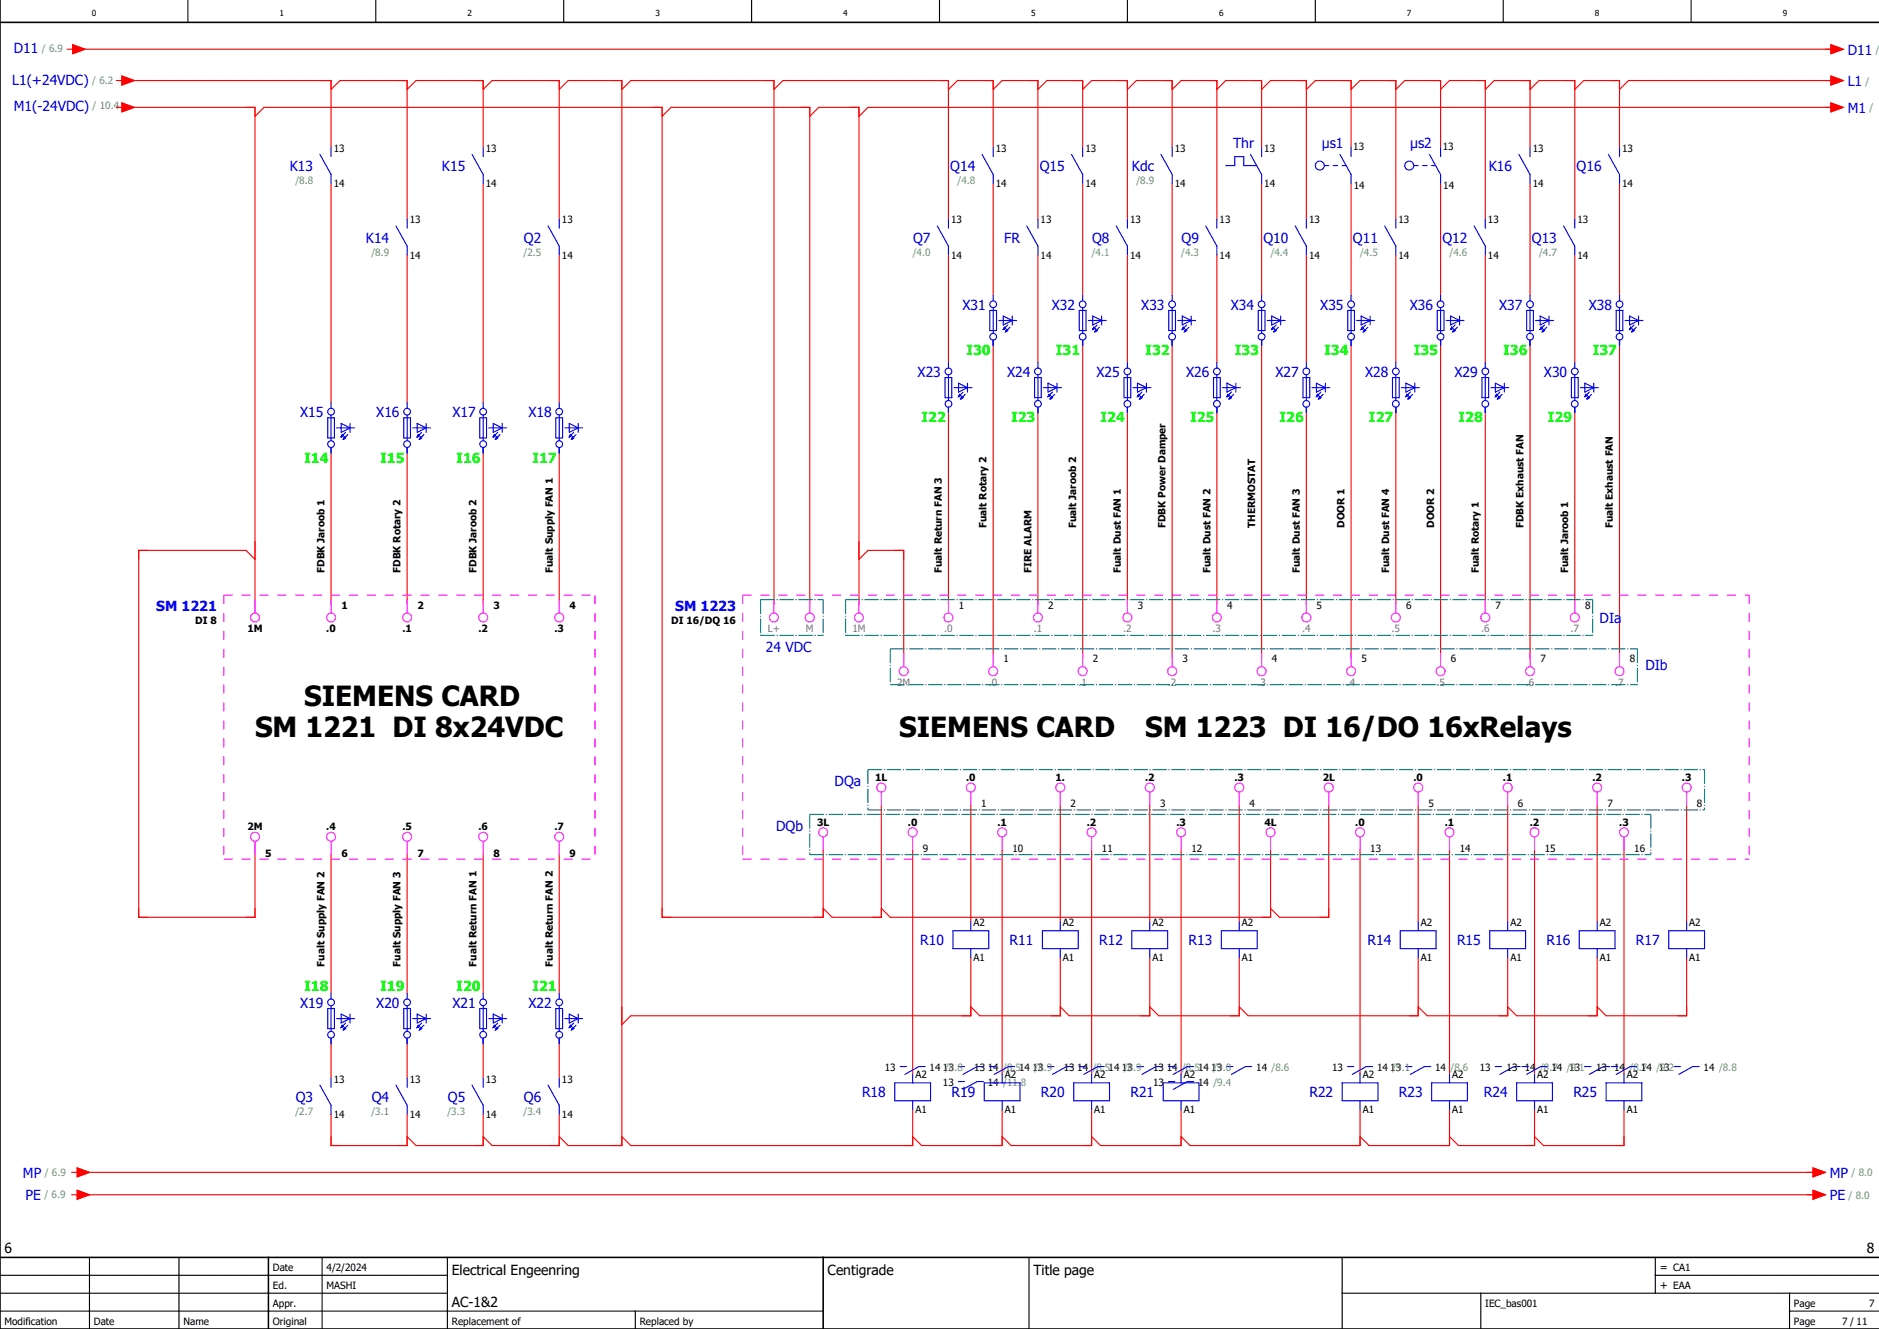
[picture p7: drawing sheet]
<svg xmlns="http://www.w3.org/2000/svg" width="420mm" height="297mm" viewBox="0 0 420 297" stroke-linecap="round" stroke-linejoin="round" font-family="sans-serif">
<g fill="none" stroke="#000" stroke-width=".25">
<path d="M42 0v5M84 0v5M126 0v5M168 0v5M210 0v5M252 0v5M294 0v5M336 0v5M378 0v5M0 293h184M0 289h100M0 285h100"/>
<path d="M20 281v16M40 281v16M72 281v16M100 281v16M142 293v4M230 281v16M300 289h120M300 281v16M331 289v8M370 285h50M370 281v8M400 293h20"/>
<path d="M400 289v8"/>
</g>
<path d="M0 5h420M0 0v297h420M0 281h420M60 281v16M184 281v16" fill="none" stroke="#000" stroke-width=".35"/>
<g fill="none" stroke="#f00" stroke-width=".25">
<path d="M15 11h1.3M16.3 10l2.7 1-2.7 1zM17 11h393M26 18h1.3M27.3 17l2.7 1-2.7 1zM28 18h46v15M409.3 10l2.7 1-2.7 1zM409.3 17l2.7 1-2.7 1zM410 18h-46l-2 2M26 24h1.3M27.3 23l2.7 1-2.7 1zM28 24h29v111"/>
<path d="M57 26l2-2h89v181h36v-15M74 20l2-2h15v31M91 20l2-2h15v15M108 20l2-2h15v31M125 20l2-2h12v238h-12l-2-2M139 20l2-2h32v117M148 26l2-2h31v111M173 20l2-2h37v31M181 26l2-2h9v111M212 20l2-2h8v15M222 20l2-2h8v31M232 20l2-2h8v15"/>
<path d="M242 20l2-2h8v31M252 20l2-2h8v15M262 20l2-2h8v31M272 20l2-2h8v15M282 20l2-2h8v31M292 20l2-2h8v15M302 20l2-2h8v31M312 20l2-2h8v15M322 20l2-2h8v31M332 20l2-2h8v15M342 20l2-2h8v31M352 20l2-2h8v15"/>
<path d="M409.3 23l2.7 1-2.7 1zM410 24h-216l-2 2M74 41v49M91 57v33M108 41v49M125 57v33M212 57v24M222 41v25M232 57v24M242 41v25M252 57v24M262 41v25"/>
<path d="M272 57v24M282 41v25M292 57v24M302 41v25M312 57v24M322 41v25M332 57v24M342 41v25M352 57v24M362 41v25M222 76v71M242 76v71"/>
<path d="M262 76v71M282 76v71M302 76v71M322 76v71M342 76v71M362 76v71M212 91v44M232 91v44M252 91v44M272 91v44M292 91v44M312 91v44"/>
<path d="M332 91v44M352 91v44M74 100v35M91 100v35M108 100v35M125 100v35M57 125l-2-2h-24v82h26v-14M192 125l2-2h8v24M197 180v25h-11l-2-2M217 180v26M237 180v26M257 180v26"/>
<path d="M277 180v26M297 180v25h-11l-2-2M317 180v26M337 180v26M357 180v26M377 180v26M74 191v31M91 191v31M108 191v31M125 191v31M204 190v50M224 190v50"/>
<path d="M244 190v50M264 190v50M284 190v15h-85l-2-2M304 190v50M324 190v50M343 190v50M363 190v50M217 214v13h-76l-2 2M237 214v13h-18l-2-2M257 214v13h-18l-2-2M277 214v13h-18l-2-2M317 214v13h-38l-2-2"/>
<path d="M337 214v13h-18l-2-2M357 214v13h-18l-2-2M377 214v13h-18l-2-2M74 232v9M91 232v9M108 232v9M125 232v9M74 249v7h17v-7M108 249v7h-15l-2-2M125 249v7h-15l-2-2M204 248v8h-63l-2-2M224 248v8h-18l-2-2"/>
<path d="M244 248v8h-18l-2-2M264 248v8h-18l-2-2M304 248v8h-38l-2-2M324 248v8h-18l-2-2M343 248v8h-17l-2-2M363 248v8h-18l-2-2M16 262h1.2M16 267h1.2M17.2 261l2.8 1-2.8 1zM17.2 266l2.8 1-2.8 1zM18 262h388M18 267h388"/>
<path d="M405.2 266l2.8 1-2.8 1zM405.2 261l2.8 1-2.8 1z"/>
</g>
<path d="M50 133h83M50 133v59M133 133v59M166 133h225M166 133v59M391 133v59M50 192h83M166 192h225" fill="none" stroke="#f0f" stroke-width=".25" stroke-dasharray="2 2" stroke-linecap="butt"/>
<g fill="none" stroke="#f0f" stroke-width=".25">
<path d="M57 134v3M74 134v3M91 134v3M108 134v3M125 134v3M173 134v3M181 134v3M192 134v3M212 134v3M232 134v3M252 134v3M272 134v3"/>
<path d="M292 134v3M312 134v3M332 134v3M352 134v3M202 146v3M222 146v3M242 146v3M262 146v3M282 146v3M302 146v3M322 146v3M342 146v3"/>
<path d="M362 146v3M197 177v3M217 177v3M237 177v3M257 177v3M277 177v3M297 177v3M317 177v3M337 177v3M357 177v3M377 177v3M57 188v3"/>
<path d="M74 188v3M91 188v3M108 188v3M125 188v3M184 187v3M204 187v3M224 187v3M244 187v3M264 187v3M284 187v3M304 187v3M324 187v3"/>
<path d="M343 187v3M363 187v3"/>
<circle cx="57" cy="138" r="1"/>
<circle cx="74" cy="138" r="1"/>
<circle cx="91" cy="138" r="1"/>
<circle cx="108" cy="138" r="1"/>
<circle cx="125" cy="138" r="1"/>
<circle cx="173" cy="138" r="1"/>
<circle cx="181" cy="138" r="1"/>
<circle cx="192" cy="138" r="1"/>
<circle cx="212" cy="138" r="1"/>
<circle cx="232" cy="138" r="1"/>
<circle cx="252" cy="138" r="1"/>
<circle cx="272" cy="138" r="1"/>
<circle cx="292" cy="138" r="1"/>
<circle cx="312" cy="138" r="1"/>
<circle cx="332" cy="138" r="1"/>
<circle cx="352" cy="138" r="1"/>
<circle cx="202" cy="150" r="1"/>
<circle cx="222" cy="150" r="1"/>
<circle cx="242" cy="150" r="1"/>
<circle cx="262" cy="150" r="1"/>
<circle cx="282" cy="150" r="1"/>
<circle cx="302" cy="150" r="1"/>
<circle cx="322" cy="150" r="1"/>
<circle cx="342" cy="150" r="1"/>
<circle cx="362" cy="150" r="1"/>
<circle cx="197" cy="176" r="1"/>
<circle cx="217" cy="176" r="1"/>
<circle cx="237" cy="176" r="1"/>
<circle cx="257" cy="176" r="1"/>
<circle cx="277" cy="176" r="1"/>
<circle cx="297" cy="176" r="1"/>
<circle cx="317" cy="176" r="1"/>
<circle cx="337" cy="176" r="1"/>
<circle cx="357" cy="176" r="1"/>
<circle cx="377" cy="176" r="1"/>
<circle cx="57" cy="187" r="1"/>
<circle cx="74" cy="187" r="1"/>
<circle cx="91" cy="187" r="1"/>
<circle cx="108" cy="187" r="1"/>
<circle cx="125" cy="187" r="1"/>
<circle cx="184" cy="186" r="1"/>
<circle cx="204" cy="186" r="1"/>
<circle cx="224" cy="186" r="1"/>
<circle cx="244" cy="186" r="1"/>
<circle cx="264" cy="186" r="1"/>
<circle cx="284" cy="186" r="1"/>
<circle cx="304" cy="186" r="1"/>
<circle cx="324" cy="186" r="1"/>
<circle cx="343" cy="186" r="1"/>
<circle cx="363" cy="186" r="1"/>
</g>
<g fill="none" stroke="#007f7f" stroke-width=".25" stroke-dasharray="3.2 .4 .3 .4" stroke-linecap="butt">
<path d="M170 134h14M170 134v8M184 134v8M189 134h167M189 134v8M356 134v8M170 142h14M189 142h167M199 153h167M199 145h167M199 145v8M366 145v8"/>
<path d="M194 172h187M194 172v9M381 172v9M181 191h188M181 182h188M181 182v9M194 181h187M369 182v9"/>
</g>
<g fill="none" stroke="#00f" stroke-width=".25">
<path d="M71.5 34.5l2.5 4.5v2M74 33v2M105.5 34.5l2.5 4.5v2M108 33v2M219.5 34.5l2.5 4.5v2M222 33v2M239.5 34.5l2.5 4.5v2M242 33v2M259.5 34.5l2.5 4.5v2M262 33v2M274 37h2v-2h2v2h2.9M279.5 34.5l2.5 4.5v2"/>
<path d="M282 33v2M296 37h1M298 37h1M299.5 34.5l2.5 4.5v2M300 37h.8M302 33v2M316 37h1M318 37h1M319.5 34.5l2.5 4.5v2M320 37h.8M322 33v2M339.5 34.5l2.5 4.5v2"/>
<path d="M342 33v2M359.5 34.5l2.5 4.5v2M362 33v2M88.5 50.5l2.5 4.5v2M91 49v2M122.5 50.5l2.5 4.5v2M125 49v2M209.5 50.5l2.5 4.5v2M212 49v2M229.5 50.5l2.5 4.5v2M232 49v2M249.5 50.5l2.5 4.5v2"/>
<path d="M252 49v2M269.5 50.5l2.5 4.5v2M272 49v2M289.5 50.5l2.5 4.5v2M292 49v2M309.5 50.5l2.5 4.5v2M312 49v2M329.5 50.5l2.5 4.5v2M332 49v2M349.5 50.5l2.5 4.5v2M352 49v2M221.2 69.4h1.5v4.5h-1.5z"/>
<path d="M222 66v1.3M222 68.8v5.7M222 76v1.3M223.3 71.6h3.9M224.2 73.6h.1M224.2 70.6l2.1 1-2.1 1zM224.5 73.1l.3 .3-.6 .2zM224.8 74.1h.1M225 73.6l.3 .3-.5 .2zM225.3 72.6l-1.1 1M225.7 73.1l-.9 1M226.3 70.6v2"/>
<path d="M241.2 69.4h1.5v4.5h-1.5zM242 66v1.3M242 68.8v5.7M242 76v1.3M243.3 71.6h3.9M244.2 73.6h.1M244.2 70.6l2 1-2 1zM244.5 73.1l.3 .3-.6 .2zM244.8 74.1h.1M245 73.6l.3 .3-.5 .2zM245.3 72.6l-1.1 1M245.7 73.1l-.9 1"/>
<path d="M246.2 70.6v2M261.2 69.4h1.5v4.5h-1.5zM262 66v1.3M262 68.8v5.7M262 76v1.3M263.3 71.6h3.9M264.2 73.6h.1M264.2 70.6l2 1-2 1zM264.5 73.1l.2 .3-.5 .2zM264.7 74.1h.1M265 73.6l.3 .3-.6 .2zM265.3 72.6l-1.1 1"/>
<path d="M265.7 73.1l-1 1M266.2 70.6v2M281.2 69.4h1.5v4.5h-1.5zM282 66v1.3M282 68.8v5.7M282 76v1.3M283.2 71.6h4.1M284.2 73.6h.1M284.2 70.6l2 1-2 1zM284.5 73.1l.2 .3-.5 .2zM284.7 74.1h.1M285 73.6l.3 .3-.6 .2z"/>
<path d="M285.3 72.6l-1.1 1M285.8 73.1l-1.1 1M286.2 70.6v2M301.3 69.4h1.5v4.5h-1.5zM302 66v1.3M302 68.8v5.7M302 76v1.3M303.2 71.6h4.1M304.3 73.6h.1M304.3 70.6l1.9 1-1.9 1zM304.5 73.1l.2 .3-.4 .2zM304.7 74.1h.1"/>
<path d="M305 73.6l.3 .3-.6 .2zM305.3 72.6l-1 1M305.8 73.1l-1.1 1M306.2 70.6v2M321.3 69.4h1.5v4.5h-1.5zM322 66v1.3M322 68.8v5.7M322 76v1.3M323.2 71.6h4.1M324.3 73.6h.1M324.3 70.6l1.9 1-1.9 1zM324.5 73.1l.2 .3-.4 .2z"/>
<path d="M324.7 74.1h.1M325 73.6l.3 .3-.6 .2zM325.3 72.6l-1 1M325.8 73.1l-1.1 1M326.2 70.6v2M341.3 69.4h1.5v4.5h-1.5zM342 66v1.3M342 68.8v5.7M342 76v1.3M343.2 71.6h4.1M344.3 73.6h.1M344.3 70.6l1.9 1-1.9 1z"/>
<path d="M344.5 73.1l.2 .3-.4 .2zM344.7 74.1h.1M345 73.6l.2 .3-.5 .2zM345.2 72.6l-.9 1M345.8 73.1l-1.1 1M346.2 70.6v2M361.3 69.4h1.5v4.5h-1.5zM362 66v1.3M362 68.8v5.7M362 76v1.3M363.3 71.6h3.9M364.3 73.6h.1"/>
<path d="M364.3 70.6l2 1-2 1zM364.5 73.1l.3 .3-.5 .2zM364.8 74.1h.1M365 73.6l.2 .3-.4 .2zM365.2 72.6l-.9 1M365.7 73.1l-.9 1M366.3 70.6v2M73.3 93.4h1.5v4.5h-1.5zM74 90v1.3M74 92.8v5.7M75.2 95.6h4.1M76.3 97.6h.1"/>
<path d="M76.3 94.6l1.9 1-1.9 1zM76.5 97.1l.2 .3-.4 .2zM76.7 98.1h.1M77 97.6l.2 .3-.5 .2zM77.2 96.6l-.9 1M77.8 97.1l-1.1 1M78.2 94.6v2M90.3 93.4h1.5v4.5h-1.5zM91 90v1.3M91 92.8v5.7M92.2 95.6h4.1M93.3 97.6h.1"/>
<path d="M93.3 94.6l1.9 1-1.9 1zM93.5 97.1l.2 .3-.4 .2zM93.7 98.1h.1M94 97.6l.2 .3-.5 .2zM94.2 96.6l-.9 1M94.8 97.1l-1.1 1M95.2 94.6v2M107.3 93.4h1.5v4.5h-1.5zM108 90v1.3M108 92.8v5.7M109.2 95.6h4.1M110.3 97.6h.1"/>
<path d="M110.3 94.6l2 1-2 1zM110.5 97.1l.3 .3-.5 .2zM110.8 98.1h.1M111 97.6l.2 .3-.4 .2zM111.2 96.6l-.9 1M111.8 97.1l-1 1M112.3 94.6v2M124.3 93.4h1.5v4.5h-1.5zM125 90v1.3M125 92.8v5.7M126.2 95.6h4.1M127.3 97.6h.1"/>
<path d="M127.3 94.6l2 1-2 1zM127.5 97.1l.3 .3-.5 .2zM127.8 98.1h.1M128 97.6l.2 .3-.4 .2zM128.2 96.6l-.9 1M128.8 97.1l-1 1M129.3 94.6v2M211.3 84.4h1.5v4.5h-1.5zM212 81v1.3M212 83.8v5.7M212 91v1.2M213.2 86.6h4.1"/>
<path d="M214.3 88.6h.1M214.3 85.6l1.9 1-1.9 1zM214.5 88.1l.2 .3-.4 .2zM214.7 89.1h.1M215 88.6l.2 .3-.5 .2zM215.2 87.6l-.9 1M215.8 88.1l-1.1 1M216.2 85.6v2M231.3 84.4h1.5v4.5h-1.5zM232 81v1.3M232 83.8v5.7M232 91v1.2"/>
<path d="M233.2 86.6h4.1M234.3 88.6h.1M234.3 85.6l1.9 1-1.9 1zM234.5 88.1l.2 .3-.4 .2zM234.7 89.1h.1M235 88.6l.2 .3-.5 .2zM235.2 87.6l-.9 1M235.8 88.1l-1.1 1M236.2 85.6v2M251.3 84.4h1.5v4.5h-1.5zM252 81v1.3M252 83.8v5.7"/>
<path d="M252 91v1.2M253.3 86.6h4M254.3 88.6h.1M254.3 85.6l2 1-2 1zM254.5 88.1l.2 .3-.4 .2zM254.7 89.1h.1M255 88.6l.2 .3-.5 .2zM255.2 87.6l-.9 1M255.8 88.1l-1.1 1M256.3 85.6v2M271.3 84.4h1.5v4.5h-1.5zM272 81v1.3"/>
<path d="M272 83.8v5.7M272 91v1.2M273.3 86.6h4M274.3 88.6h.1M274.3 85.6l2 1-2 1zM274.5 88.1l.3 .3-.5 .2zM274.8 89.1h.1M275 88.6l.2 .3-.4 .2zM275.2 87.6l-.9 1M275.8 88.1l-1 1M276.3 85.6v2M291.3 84.4h1.5v4.5h-1.5z"/>
<path d="M292 81v1.3M292 83.8v5.7M292 91v1.2M293.3 86.6h3.9M294.2 88.6h.1M294.2 85.6l2.1 1-2.1 1zM294.5 88.1l.3 .3-.6 .2zM294.8 89.1h.1M295 88.6l.2 .3-.4 .2zM295.2 87.6l-1 1M295.7 88.1l-.9 1M296.3 85.6v2"/>
<path d="M311.3 84.4h1.4v4.5h-1.4zM312 81v1.3M312 83.8v5.7M312 91v1.2M313.3 86.6h3.9M314.2 88.6h.1M314.2 85.6l2.1 1-2.1 1zM314.5 88.1l.3 .3-.6 .2zM314.8 89.1h.1M315 88.6l.2 .3-.4 .2zM315.2 87.6l-1 1M315.7 88.1l-.9 1"/>
<path d="M316.3 85.6v2M331.2 84.4h1.5v4.5h-1.5zM332 81v1.3M332 83.8v5.7M332 91v1.2M333.3 86.6h3.9M334.2 88.6h.1M334.2 85.6l2.1 1-2.1 1zM334.5 88.1l.3 .3-.6 .2zM334.8 89.1h.1M335 88.6l.3 .3-.5 .2zM335.3 87.6l-1.1 1"/>
<path d="M335.7 88.1l-.9 1M336.3 85.6v2M351.2 84.4h1.5v4.5h-1.5zM352 81v1.3M352 83.8v5.7M352 91v1.2M353.3 86.6h4M354.2 88.6h.1M354.2 85.6l2 1-2 1zM354.5 88.1l.2 .3-.5 .2zM354.7 89.1h.1M355 88.6l.3 .3-.6 .2z"/>
<path d="M355.3 87.6l-1.1 1M355.8 88.1l-1.1 1M356.2 85.6v2M74 100v1.3M91 100v1.3M108 100v1.3M125 100v1.3M213 208h8v4h-8zM217 206v2M217 212v2M233 208h8v4h-8zM237 206v2"/>
<path d="M237 212v2M253 208h8v4h-8zM257 206v2M257 212v2M273 208h8v4h-8zM277 206v2M277 212v2M313 208h8v4h-8zM317 206v2M317 212v2M333 208h8v4h-8zM337 206v2"/>
<path d="M337 212v2M353 208h8v4h-8zM357 206v2M357 212v2M373 208h8v4h-8zM377 206v2M377 212v2M73.3 225.4h1.5v4.5h-1.5zM74 222v1.3M74 224.8v5.7M74 232v1.2M75.2 227.6h4.1"/>
<path d="M76.3 229.6h.1M76.3 226.6l1.9 1-1.9 1zM76.5 229.1l.2 .3-.4 .2zM76.7 230.1h.1M77 229.6l.2 .3-.5 .2zM77.2 228.6l-.9 1M77.8 229.1l-1.1 1M78.2 226.6v2M90.3 225.4h1.5v4.5h-1.5zM91 222v1.3M91 224.8v5.7M91 232v1.2"/>
<path d="M92.2 227.6h4.1M93.3 229.6h.1M93.3 226.6l1.9 1-1.9 1zM93.5 229.1l.2 .3-.4 .2zM93.7 230.1h.1M94 229.6l.2 .3-.5 .2zM94.2 228.6l-.9 1M94.8 229.1l-1.1 1M95.2 226.6v2M107.3 225.4h1.5v4.5h-1.5zM108 222v1.3M108 224.8v5.7"/>
<path d="M108 232v1.2M109.2 227.6h4.1M110.3 229.6h.1M110.3 226.6l2 1-2 1zM110.5 229.1l.3 .3-.5 .2zM110.8 230.1h.1M111 229.6l.2 .3-.4 .2zM111.2 228.6l-.9 1M111.8 229.1l-1 1M112.3 226.6v2M124.3 225.4h1.5v4.5h-1.5zM125 222v1.3"/>
<path d="M125 224.8v5.7M125 232v1.2M126.2 227.6h4.1M127.3 229.6h.1M127.3 226.6l2 1-2 1zM127.5 229.1l.3 .3-.5 .2zM127.8 230.1h.1M128 229.6l.2 .3-.4 .2zM128.2 228.6l-.9 1M128.8 229.1l-1 1M129.3 226.6v2M201.2 238.4h1.4"/>
<path d="M206.8 238.3h-1.4l-3.1 1.8M214.2 238.4h1.4M219.8 238.3h-1.4l-3.1 1.8M221.2 238.4h1.4M226.8 238.3h-1.4l-3.1 1.8M234.2 238.4h1.4M239.8 238.3h-1.4l-3.1 1.8M241.2 238.4h1.4M246.8 238.3h-1.4l-3.1 1.8M254.2 238.4h1.4M259.8 238.3h-1.4l-3.1 1.8M261.2 238.4h1.4"/>
<path d="M266.8 238.3h-1.4l-3.1 1.8M274.2 238.4h1.4M279.8 238.3h-1.4l-3.1 1.8M301.2 238.4h1.4M306.8 238.3h-1.4l-3.1 1.8M314.2 238.4h1.4M319.8 238.3h-1.4l-3.1 1.8M334.2 238.4h1.4M339.8 238.3h-1.4l-3.1 1.8M340.2 238.4h1.4M345.8 238.3h-1.4l-3.1 1.8M354.2 238.4h1.4"/>
<path d="M359.8 238.3h-1.4l-3.1 1.8M360.2 238.4h1.4M365.8 238.3h-1.4l-3.1 1.8M374.2 238.4h1.4M379.8 238.3h-1.4l-3.2 1.8M71.5 242.5l2.5 4.5v2M74 241v2M88.5 242.5l2.5 4.5v2M91 241v2M105.5 242.5l2.5 4.5v2M108 241v2M122.5 242.5l2.5 4.5v2"/>
<path d="M125 241v2M200 242h8v4h-8zM204 240v2M204 246v2M214.2 241.7h1.4M219.8 241.7h-1.4l-3.1 1.8M220 242h8v4h-8zM224 240v2M224 246v2M240 242h8v4h-8zM244 240v2M244 246v2"/>
<path d="M260 242h8v4h-8zM261.2 241.7h1.4M264 240v2M264 246v2M266.8 241.7h-1.4l-3.1 1.8M300 242h8v4h-8zM304 240v2M304 246v2M320 242h8v4h-8zM324 240v2M324 246v2M339 242h8v4h-8z"/>
<path d="M343 240v2M343 246v2M359 242h8v4h-8zM363 240v2M363 246v2"/>
<circle cx="295" cy="37" r="1"/>
<circle cx="315" cy="37" r="1"/>
<circle cx="222" cy="75.2" r=".75"/>
<circle cx="222" cy="68" r=".75"/>
<circle cx="242" cy="75.2" r=".75"/>
<circle cx="242" cy="68" r=".75"/>
<circle cx="262" cy="75.2" r=".75"/>
<circle cx="262" cy="68" r=".75"/>
<circle cx="282" cy="75.2" r=".75"/>
<circle cx="282" cy="68" r=".75"/>
<circle cx="302" cy="75.2" r=".75"/>
<circle cx="302" cy="68" r=".75"/>
<circle cx="322" cy="75.2" r=".75"/>
<circle cx="322" cy="68" r=".75"/>
<circle cx="342" cy="75.2" r=".75"/>
<circle cx="342" cy="68" r=".75"/>
<circle cx="362" cy="75.2" r=".75"/>
<circle cx="362" cy="68" r=".75"/>
<circle cx="74" cy="92" r=".75"/>
<circle cx="74" cy="99.3" r=".75"/>
<circle cx="91" cy="92" r=".75"/>
<circle cx="91" cy="99.3" r=".75"/>
<circle cx="108" cy="92" r=".75"/>
<circle cx="108" cy="99.3" r=".75"/>
<circle cx="125" cy="92" r=".75"/>
<circle cx="125" cy="99.3" r=".75"/>
<circle cx="212" cy="90.2" r=".75"/>
<circle cx="212" cy="83" r=".75"/>
<circle cx="232" cy="90.2" r=".75"/>
<circle cx="232" cy="83" r=".75"/>
<circle cx="252" cy="90.2" r=".75"/>
<circle cx="252" cy="83" r=".75"/>
<circle cx="272" cy="90.2" r=".75"/>
<circle cx="272" cy="83" r=".75"/>
<circle cx="292" cy="90.2" r=".75"/>
<circle cx="292" cy="83" r=".75"/>
<circle cx="312" cy="90.2" r=".75"/>
<circle cx="312" cy="83" r=".75"/>
<circle cx="332" cy="90.2" r=".75"/>
<circle cx="332" cy="83" r=".75"/>
<circle cx="352" cy="90.2" r=".75"/>
<circle cx="352" cy="83" r=".75"/>
<circle cx="74" cy="231.2" r=".75"/>
<circle cx="74" cy="224" r=".75"/>
<circle cx="91" cy="231.2" r=".75"/>
<circle cx="91" cy="224" r=".75"/>
<circle cx="108" cy="231.2" r=".75"/>
<circle cx="108" cy="224" r=".75"/>
<circle cx="125" cy="231.2" r=".75"/>
<circle cx="125" cy="224" r=".75"/>
</g>
<g fill="#00f" stroke="#00f" stroke-width=".22">
<path d="M76.5 97.1l.2 .3-.4 .2z"/>
<path d="M77 97.6l.2 .3-.5 .2z"/>
<path d="M93.5 97.1l.2 .3-.4 .2z"/>
<path d="M94 97.6l.2 .3-.5 .2z"/>
<path d="M110.5 97.1l.3 .3-.5 .2z"/>
<path d="M111 97.6l.2 .3-.4 .2z"/>
<path d="M127.5 97.1l.3 .3-.5 .2z"/>
<path d="M128 97.6l.2 .3-.4 .2z"/>
<path d="M76.5 229.1l.2 .3-.4 .2z"/>
<path d="M77 229.6l.2 .3-.5 .2z"/>
<path d="M93.5 229.1l.2 .3-.4 .2z"/>
<path d="M94 229.6l.2 .3-.5 .2z"/>
<path d="M110.5 229.1l.3 .3-.5 .2z"/>
<path d="M111 229.6l.2 .3-.4 .2z"/>
<path d="M127.5 229.1l.3 .3-.5 .2z"/>
<path d="M128 229.6l.2 .3-.4 .2z"/>
<path d="M214.5 88.1l.2 .3-.4 .2z"/>
<path d="M215 88.6l.2 .3-.5 .2z"/>
<path d="M234.5 88.1l.2 .3-.4 .2z"/>
<path d="M235 88.6l.2 .3-.5 .2z"/>
<path d="M254.5 88.1l.2 .3-.4 .2z"/>
<path d="M255 88.6l.2 .3-.5 .2z"/>
<path d="M274.5 88.1l.3 .3-.5 .2z"/>
<path d="M275 88.6l.2 .3-.4 .2z"/>
<path d="M294.5 88.1l.3 .3-.6 .2z"/>
<path d="M295 88.6l.2 .3-.4 .2z"/>
<path d="M314.5 88.1l.3 .3-.6 .2z"/>
<path d="M315 88.6l.2 .3-.4 .2z"/>
<path d="M334.5 88.1l.3 .3-.6 .2z"/>
<path d="M335 88.6l.3 .3-.5 .2z"/>
<path d="M354.5 88.1l.2 .3-.5 .2z"/>
<path d="M355 88.6l.3 .3-.6 .2z"/>
<path d="M224.5 73.1l.3 .3-.6 .2z"/>
<path d="M225 73.6l.3 .3-.5 .2z"/>
<path d="M244.5 73.1l.3 .3-.6 .2z"/>
<path d="M245 73.6l.3 .3-.5 .2z"/>
<path d="M264.5 73.1l.2 .3-.5 .2z"/>
<path d="M265 73.6l.3 .3-.6 .2z"/>
<path d="M284.5 73.1l.2 .3-.5 .2z"/>
<path d="M285 73.6l.3 .3-.6 .2z"/>
<path d="M304.5 73.1l.2 .3-.4 .2z"/>
<path d="M305 73.6l.3 .3-.6 .2z"/>
<path d="M324.5 73.1l.2 .3-.4 .2z"/>
<path d="M325 73.6l.3 .3-.6 .2z"/>
<path d="M344.5 73.1l.2 .3-.4 .2z"/>
<path d="M345 73.6l.2 .3-.5 .2z"/>
<path d="M364.5 73.1l.3 .3-.5 .2z"/>
<path d="M365 73.6l.2 .3-.4 .2z"/>
</g>
<g fill="#f00" stroke="#f00" stroke-width=".22">
<path d="M16.3 10l2.7 1-2.7 1z"/>
<path d="M409.3 10l2.7 1-2.7 1z"/>
<path d="M27.3 17l2.7 1-2.7 1z"/>
<path d="M27.3 23l2.7 1-2.7 1z"/>
<path d="M409.3 17l2.7 1-2.7 1z"/>
<path d="M409.3 23l2.7 1-2.7 1z"/>
<path d="M17.2 261l2.8 1-2.8 1z"/>
<path d="M17.2 266l2.8 1-2.8 1z"/>
<path d="M405.2 266l2.8 1-2.8 1z"/>
<path d="M405.2 261l2.8 1-2.8 1z"/>
</g>
<g font-size="6.2">
<text x="68" y="157.7">SIEMENS CARD</text>
<text x="57" y="164.7">SM 1221 DI 8x24VDC</text>
<text x="201" y="164.7">SIEMENS CARD</text>
<text x="256" y="164.7">SM 1223 DI 16/DO 16xRelays</text>
</g>
<g font-size="3.1" fill="#00f">
<text x="3.1" y="11.9">D11</text>
<text x="413" y="12.2">D11</text>
<text x="2.7" y="19">L1(+24VDC)</text>
<text x="413" y="19.2">L1</text>
<text x="3.1" y="24.7">M1(-24VDC)</text>
<text x="413" y="25.2">M1</text>
<text x="275.6" y="33">Thr</text>
<text x="295.5" y="33">µs1</text>
<text x="315.2" y="33.1">µs2</text>
<text x="64.8" y="38.2">K13</text>
<text x="98.8" y="38.2">K15</text>
<text x="212.4" y="38.2">Q14</text>
<text x="232.4" y="38.2">Q15</text>
<text x="253" y="38.2">Kdc</text>
<text x="332.8" y="38.2">K16</text>
<text x="352.4" y="38.2">Q16</text>
<text x="81.8" y="54.2">K14</text>
<text x="117.1" y="54.2">Q2</text>
<text x="204.1" y="54.2">Q7</text>
<text x="224.5" y="54.2">FR</text>
<text x="244.1" y="54.2">Q8</text>
<text x="264.1" y="54.2">Q9</text>
<text x="282.4" y="54.2">Q10</text>
<text x="302.4" y="54.2">Q11</text>
<text x="322.4" y="54.2">Q12</text>
<text x="342.4" y="54.2">Q13</text>
<text x="215.1" y="69.2">X31</text>
<text x="235.1" y="69.2">X32</text>
<text x="255.1" y="69.2">X33</text>
<text x="275.1" y="69.2">X34</text>
<text x="295.1" y="69.2">X35</text>
<text x="315.1" y="69.2">X36</text>
<text x="335.1" y="69.2">X37</text>
<text x="355.1" y="69.2">X38</text>
<text x="205.1" y="84.2">X23</text>
<text x="225.1" y="84.2">X24</text>
<text x="245.1" y="84.2">X25</text>
<text x="265.1" y="84.2">X26</text>
<text x="285.1" y="84.2">X27</text>
<text x="305.1" y="84.2">X28</text>
<text x="325.1" y="84.2">X29</text>
<text x="345.1" y="84.2">X30</text>
<text x="67.1" y="93.2">X15</text>
<text x="84.1" y="93.2">X16</text>
<text x="101.1" y="93.2">X17</text>
<text x="118.1" y="93.2">X18</text>
<text x="34.9" y="136.6">SM 1221</text>
<text x="150.9" y="136.6">SM 1223</text>
<text x="357.5" y="139.3">DIa</text>
<text x="171.2" y="145.6">24 VDC</text>
<text x="367.8" y="149.7">DIb</text>
<text x="186.6" y="175.6">DQa</text>
<text x="173.5" y="185.6">DQb</text>
<text x="205.7" y="211.2">R10</text>
<text x="225.7" y="211.2">R11</text>
<text x="245.7" y="211.2">R12</text>
<text x="265.7" y="211.2">R13</text>
<text x="305.7" y="211.2">R14</text>
<text x="325.7" y="211.2">R15</text>
<text x="345.7" y="211.2">R16</text>
<text x="365.7" y="211.2">R17</text>
<text x="67.1" y="225.2">X19</text>
<text x="84.1" y="225.2">X20</text>
<text x="101.1" y="225.2">X21</text>
<text x="118.1" y="225.2">X22</text>
<text x="192.7" y="245.2">R18</text>
<text x="212.7" y="245.2">R19</text>
<text x="232.7" y="245.2">R20</text>
<text x="252.7" y="245.2">R21</text>
<text x="292.7" y="245.2">R22</text>
<text x="312.7" y="245.2">R23</text>
<text x="331.7" y="245.2">R24</text>
<text x="351.7" y="245.2">R25</text>
<text x="66.1" y="246.2">Q3</text>
<text x="83.1" y="246.2">Q4</text>
<text x="100.1" y="246.2">Q5</text>
<text x="117.1" y="246.2">Q6</text>
<text x="5.1" y="263.2">MP</text>
<text x="409" y="263.2">MP</text>
<text x="5.7" y="268.1">PE</text>
<text x="409" y="268.2">PE</text>
</g>
<g font-size="3.1" fill="#0f0">
<text x="216" y="79.4">I30</text>
<text x="236" y="79.4">I31</text>
<text x="256" y="79.4">I32</text>
<text x="276" y="79.4">I33</text>
<text x="296" y="79.4">I34</text>
<text x="316" y="79.4">I35</text>
<text x="336" y="79.4">I36</text>
<text x="356" y="79.4">I37</text>
<text x="206" y="94.4">I22</text>
<text x="226" y="94.4">I23</text>
<text x="246" y="94.4">I24</text>
<text x="266" y="94.4">I25</text>
<text x="286" y="94.4">I26</text>
<text x="306" y="94.4">I27</text>
<text x="326" y="94.4">I28</text>
<text x="346" y="94.4">I29</text>
<text x="68" y="103.4">I14</text>
<text x="85" y="103.4">I15</text>
<text x="102" y="103.4">I16</text>
<text x="119" y="103.4">I17</text>
<text x="68" y="221.4">I18</text>
<text x="85" y="221.4">I19</text>
<text x="102" y="221.4">I20</text>
<text x="119" y="221.4">I21</text>
</g>
<g font-size="3.1">
<text x="1" y="280">6</text>
<text x="417.3" y="280">8</text>
<text x="101" y="285">Electrical Engeenring</text>
<text x="185" y="285">Centigrade</text>
<text x="231" y="285">Title page</text>
<text x="101" y="292">AC-1&amp;2</text>
</g>
<g font-size="2.5">
<text x="371" y="284">= CA1</text>
<text x="371" y="288">+ EAA</text>
</g>
<g font-size="2.2" fill="#7ca552">
<text x="9.3" y="11.6">/ 6.9</text>
<text x="419.3" y="11.9">/</text>
<text x="20.6" y="18.7">/ 6.2</text>
<text x="417" y="18.9">/</text>
<text x="20.7" y="24.4">/ 10.4</text>
<text x="417.9" y="24.9">/</text>
<text x="66" y="41.1">/8.8</text>
<text x="214" y="41.1">/4.8</text>
<text x="254" y="41.1">/8.9</text>
<text x="83" y="57.1">/8.9</text>
<text x="117" y="57.1">/2.5</text>
<text x="204" y="57.1">/4.0</text>
<text x="244" y="57.1">/4.1</text>
<text x="264" y="57.1">/4.3</text>
<text x="284" y="57.1">/4.4</text>
<text x="304" y="57.1">/4.5</text>
<text x="324" y="57.1">/4.6</text>
<text x="344" y="57.1">/4.7</text>
<text x="224.2" y="239.2">/8.514 /8.9</text>
<text x="244.2" y="239.2">/8.514 /8.9</text>
<text x="264.2" y="239.2">/8.514 /9.0</text>
<text x="324.2" y="239.2">/8.6</text>
<text x="344.2" y="239.2">/8.7</text>
<text x="364.2" y="239.2">/8.7</text>
<text x="66" y="249.1">/2.7</text>
<text x="83" y="249.1">/3.1</text>
<text x="100" y="249.1">/3.3</text>
<text x="117" y="249.1">/3.4</text>
<text x="10" y="262.9">/ 6.9</text>
<text x="413.9" y="262.9">/ 8.0</text>
<text x="9.9" y="267.8">/ 6.9</text>
<text x="413.2" y="267.9">/ 8.0</text>
</g>
<g font-size="2.2">
<text x="74.6" y="33.9">13</text>
<text x="108.6" y="33.9">13</text>
<text x="222.6" y="33.9">13</text>
<text x="242.6" y="33.9">13</text>
<text x="262.6" y="33.9">13</text>
<text x="282.6" y="33.9">13</text>
<text x="302.5" y="33.5">13</text>
<text x="322.5" y="33.5">13</text>
<text x="342.6" y="33.9">13</text>
<text x="362.6" y="33.9">13</text>
<text x="74.6" y="41.8">14</text>
<text x="108.6" y="41.8">14</text>
<text x="222.6" y="41.8">14</text>
<text x="242.6" y="41.8">14</text>
<text x="262.6" y="41.8">14</text>
<text x="282.6" y="41.8">14</text>
<text x="342.6" y="41.8">14</text>
<text x="362.6" y="41.8">14</text>
<text x="302.6" y="42.2">14</text>
<text x="322.6" y="42.2">14</text>
<text x="91.6" y="49.9">13</text>
<text x="125.6" y="49.9">13</text>
<text x="212.6" y="49.9">13</text>
<text x="232.6" y="49.9">13</text>
<text x="252.6" y="49.9">13</text>
<text x="272.6" y="49.9">13</text>
<text x="292.6" y="49.9">13</text>
<text x="312.6" y="49.9">13</text>
<text x="332.6" y="49.9">13</text>
<text x="352.6" y="49.9">13</text>
<text x="91.6" y="57.8">14</text>
<text x="125.6" y="57.8">14</text>
<text x="212.6" y="57.8">14</text>
<text x="232.6" y="57.8">14</text>
<text x="252.6" y="57.8">14</text>
<text x="272.6" y="57.8">14</text>
<text x="292.6" y="57.8">14</text>
<text x="312.6" y="57.8">14</text>
<text x="332.6" y="57.8">14</text>
<text x="352.6" y="57.8">14</text>
<text x="220.5" y="118" transform="rotate(-90 220.5 118)">Fualt Rotary 2</text>
<text x="240.5" y="118" transform="rotate(-90 240.5 118)">Fualt Jaroob 2</text>
<text x="260.5" y="118" transform="rotate(-90 260.5 118)">FDBK Power Damper</text>
<text x="280.5" y="118" transform="rotate(-90 280.5 118)">THERMOSTAT</text>
<text x="300.5" y="118" transform="rotate(-90 300.5 118)">DOOR 1</text>
<text x="320.5" y="118" transform="rotate(-90 320.5 118)">DOOR 2</text>
<text x="340.5" y="118" transform="rotate(-90 340.5 118)">FDBK Exhaust FAN</text>
<text x="360.5" y="118" transform="rotate(-90 360.5 118)">Fualt Exhaust FAN</text>
<text x="72.5" y="128" transform="rotate(-90 72.5 128)">FDBK Jaroob 1</text>
<text x="89.5" y="128" transform="rotate(-90 89.5 128)">FDBK Rotary 2</text>
<text x="106.5" y="128" transform="rotate(-90 106.5 128)">FDBK Jaroob 2</text>
<text x="123.5" y="128" transform="rotate(-90 123.5 128)">Fualt Supply FAN 1</text>
<text x="210.5" y="128" transform="rotate(-90 210.5 128)">Fualt Return FAN 3</text>
<text x="230.5" y="128" transform="rotate(-90 230.5 128)">FIRE ALARM</text>
<text x="250.5" y="128" transform="rotate(-90 250.5 128)">Fualt Dust FAN 1</text>
<text x="270.5" y="128" transform="rotate(-90 270.5 128)">Fualt Dust FAN 2</text>
<text x="290.5" y="128" transform="rotate(-90 290.5 128)">Fualt Dust FAN 3</text>
<text x="310.5" y="128" transform="rotate(-90 310.5 128)">Fualt Dust FAN 4</text>
<text x="330.5" y="128" transform="rotate(-90 330.5 128)">Fualt Rotary 1</text>
<text x="350.5" y="128" transform="rotate(-90 350.5 128)">Fualt Jaroob 1</text>
<text x="76.3" y="136">1</text>
<text x="93.3" y="136">2</text>
<text x="110.3" y="136">3</text>
<text x="127.3" y="136">4</text>
<text x="214.3" y="136">1</text>
<text x="234.3" y="136">2</text>
<text x="254.3" y="136">3</text>
<text x="274.3" y="136">4</text>
<text x="294.3" y="136">5</text>
<text x="314.3" y="136">6</text>
<text x="334.3" y="136">7</text>
<text x="354.3" y="136">8</text>
<text x="43.6" y="139.5">DI 8</text>
<text x="55.3" y="141.2">1M</text>
<text x="72.9" y="141.2">.0</text>
<text x="89.9" y="141.2">.1</text>
<text x="106.9" y="141.2">.2</text>
<text x="123.9" y="141.2">.3</text>
<text x="150" y="139.5">DI 16/DQ 16</text>
<text x="224.3" y="148">1</text>
<text x="244.3" y="148">2</text>
<text x="264.3" y="148">3</text>
<text x="284.3" y="148">4</text>
<text x="304.3" y="148">5</text>
<text x="324.3" y="148">6</text>
<text x="344.3" y="148">7</text>
<text x="364.3" y="148">8</text>
<text x="195.6" y="174.5">1L</text>
<text x="215.9" y="174.5">.0</text>
<text x="235.9" y="174.5">1.</text>
<text x="255.9" y="174.5">.2</text>
<text x="275.9" y="174.5">.3</text>
<text x="295.6" y="174.5">2L</text>
<text x="315.9" y="174.5">.0</text>
<text x="335.9" y="174.5">.1</text>
<text x="355.9" y="174.5">.2</text>
<text x="375.9" y="174.5">.3</text>
<text x="55.3" y="185.5">2M</text>
<text x="72.9" y="185.5">.4</text>
<text x="89.9" y="185.5">.5</text>
<text x="106.9" y="185.5">.6</text>
<text x="123.9" y="185.5">.7</text>
<text x="182.6" y="184.5">3L</text>
<text x="202.9" y="184.5">.0</text>
<text x="219.3" y="180.4">1</text>
<text x="222.9" y="184.5">.1</text>
<text x="239.3" y="180.4">2</text>
<text x="242.9" y="184.5">.2</text>
<text x="259.3" y="180.4">3</text>
<text x="262.9" y="184.5">.3</text>
<text x="279.3" y="180.4">4</text>
<text x="282.6" y="184.5">4L</text>
<text x="302.9" y="184.5">.0</text>
<text x="319.3" y="180.4">5</text>
<text x="322.9" y="184.5">.1</text>
<text x="339.3" y="180.4">6</text>
<text x="341.9" y="184.5">.2</text>
<text x="359.3" y="180.4">7</text>
<text x="361.9" y="184.5">.3</text>
<text x="379.3" y="180.4">8</text>
<text x="59.3" y="191.4">5</text>
<text x="76.3" y="191.4">6</text>
<text x="93.3" y="191.4">7</text>
<text x="110.3" y="191.4">8</text>
<text x="127.3" y="191.4">9</text>
<text x="206.3" y="190.4">9</text>
<text x="226.3" y="190.4">10</text>
<text x="246.3" y="190.4">11</text>
<text x="266.3" y="190.4">12</text>
<text x="306.3" y="190.4">13</text>
<text x="326.3" y="190.4">14</text>
<text x="345.3" y="190.4">15</text>
<text x="365.3" y="190.4">16</text>
<text x="217.6" y="206.9">A2</text>
<text x="237.6" y="206.9">A2</text>
<text x="257.6" y="206.9">A2</text>
<text x="277.6" y="206.9">A2</text>
<text x="317.6" y="206.9">A2</text>
<text x="337.6" y="206.9">A2</text>
<text x="357.6" y="206.9">A2</text>
<text x="377.6" y="206.9">A2</text>
<text x="217.6" y="214.8">A1</text>
<text x="237.6" y="214.8">A1</text>
<text x="257.6" y="214.8">A1</text>
<text x="277.6" y="214.8">A1</text>
<text x="317.6" y="214.8">A1</text>
<text x="337.6" y="214.8">A1</text>
<text x="357.6" y="214.8">A1</text>
<text x="377.6" y="214.8">A1</text>
<text x="72.5" y="216" transform="rotate(-90 72.5 216)">Fualt Supply FAN 2</text>
<text x="89.5" y="216" transform="rotate(-90 89.5 216)">Fualt Supply FAN 3</text>
<text x="106.5" y="216" transform="rotate(-90 106.5 216)">Fualt Return FAN 1</text>
<text x="123.5" y="216" transform="rotate(-90 123.5 216)">Fualt Return FAN 2</text>
<text x="197.8" y="239.2">13</text>
<text x="207.8" y="239.2">14 /8.8</text>
<text x="210.8" y="239.2">13</text>
<text x="217.8" y="239.2">13</text>
<text x="220.8" y="239.2">14</text>
<text x="230.8" y="239.2">13</text>
<text x="237.8" y="239.2">13</text>
<text x="240.8" y="239.2">14</text>
<text x="250.8" y="239.2">13</text>
<text x="257.8" y="239.2">13</text>
<text x="260.8" y="239.2">14</text>
<text x="270.8" y="239.2">13</text>
<text x="280.8" y="239.2">14 /8.6</text>
<text x="297.8" y="239.2">13</text>
<text x="307.8" y="239.2">14 /9.1</text>
<text x="310.8" y="239.2">13</text>
<text x="320.8" y="239.2">14</text>
<text x="330.8" y="239.2">13</text>
<text x="336.8" y="239.2">13</text>
<text x="340.8" y="239.2">14</text>
<text x="346.8" y="239.2">14 /9.1</text>
<text x="350.8" y="239.2">13</text>
<text x="356.8" y="239.2">13</text>
<text x="360.8" y="239.2">14</text>
<text x="366.8" y="239.2">14 /9.2</text>
<text x="370.8" y="239.2">13</text>
<text x="380.8" y="239.2">14 /8.8</text>
<text x="74.6" y="241.9">13</text>
<text x="91.6" y="241.9">13</text>
<text x="108.6" y="241.9">13</text>
<text x="125.6" y="241.9">13</text>
<text x="204.6" y="240.9">A2</text>
<text x="210.8" y="242.6">13</text>
<text x="220.8" y="242.6">14 /11.8</text>
<text x="224.6" y="240.9">A2</text>
<text x="244.6" y="240.9">A2</text>
<text x="257.8" y="242.6">13</text>
<text x="264.6" y="240.9">A2</text>
<text x="267.8" y="242.6">14 /9.4</text>
<text x="304.6" y="240.9">A2</text>
<text x="324.6" y="240.9">A2</text>
<text x="343.6" y="240.9">A2</text>
<text x="363.6" y="240.9">A2</text>
<text x="74.6" y="249.8">14</text>
<text x="91.6" y="249.8">14</text>
<text x="108.6" y="249.8">14</text>
<text x="125.6" y="249.8">14</text>
<text x="204.6" y="248.8">A1</text>
<text x="224.6" y="248.8">A1</text>
<text x="244.6" y="248.8">A1</text>
<text x="264.6" y="248.8">A1</text>
<text x="304.6" y="248.8">A1</text>
<text x="324.6" y="248.8">A1</text>
<text x="343.6" y="248.8">A1</text>
<text x="363.6" y="248.8">A1</text>
<text x="61" y="284">Date</text>
<text x="73" y="284">4/2/2024</text>
<text x="61" y="288">Ed.</text>
<text x="61" y="292">Appr.</text>
<text x="73" y="288">MASHI</text>
<text x="332" y="292">IEC_bas001</text>
<text x="401" y="292">Page</text>
<text x="417.8" y="292">7</text>
<text x="1" y="296">Modification</text>
<text x="21" y="296">Date</text>
<text x="41" y="296">Name</text>
<text x="61" y="296">Original</text>
<text x="101" y="296">Replacement of</text>
<text x="143" y="296">Replaced by</text>
<text x="401" y="296">Page</text>
<text x="411.8" y="296">7 / 11</text>
</g>
<g font-size="2.2" fill="#767676">
<text x="171.6" y="141.2">L+</text>
<text x="180.1" y="141.2">M</text>
<text x="190.5" y="141.2">1M</text>
<text x="211.1" y="141.2">.0</text>
<text x="231.1" y="141.2">.1</text>
<text x="251.1" y="141.2">.2</text>
<text x="271.1" y="141.2">.3</text>
<text x="291.1" y="141.2">.4</text>
<text x="311.1" y="141.2">.5</text>
<text x="331.1" y="141.2">.6</text>
<text x="351.1" y="141.2">.7</text>
<text x="200.5" y="153.2">2M</text>
<text x="221.1" y="153.2">.0</text>
<text x="241.1" y="153.2">.1</text>
<text x="261.1" y="153.2">.2</text>
<text x="281.1" y="153.2">.3</text>
<text x="301.1" y="153.2">.4</text>
<text x="321.1" y="153.2">.5</text>
<text x="341.1" y="153.2">.6</text>
<text x="361.1" y="153.2">.7</text>
</g>
<g font-size="1.9">
<text x="20.5" y="3.6">0</text>
<text x="62.5" y="3.6">1</text>
<text x="104.5" y="3.6">2</text>
<text x="146.5" y="3.6">3</text>
<text x="188.5" y="3.6">4</text>
<text x="230.5" y="3.6">5</text>
<text x="272.5" y="3.6">6</text>
<text x="314.5" y="3.6">7</text>
<text x="356.5" y="3.6">8</text>
<text x="398.5" y="3.6">9</text>
</g>
</svg>
